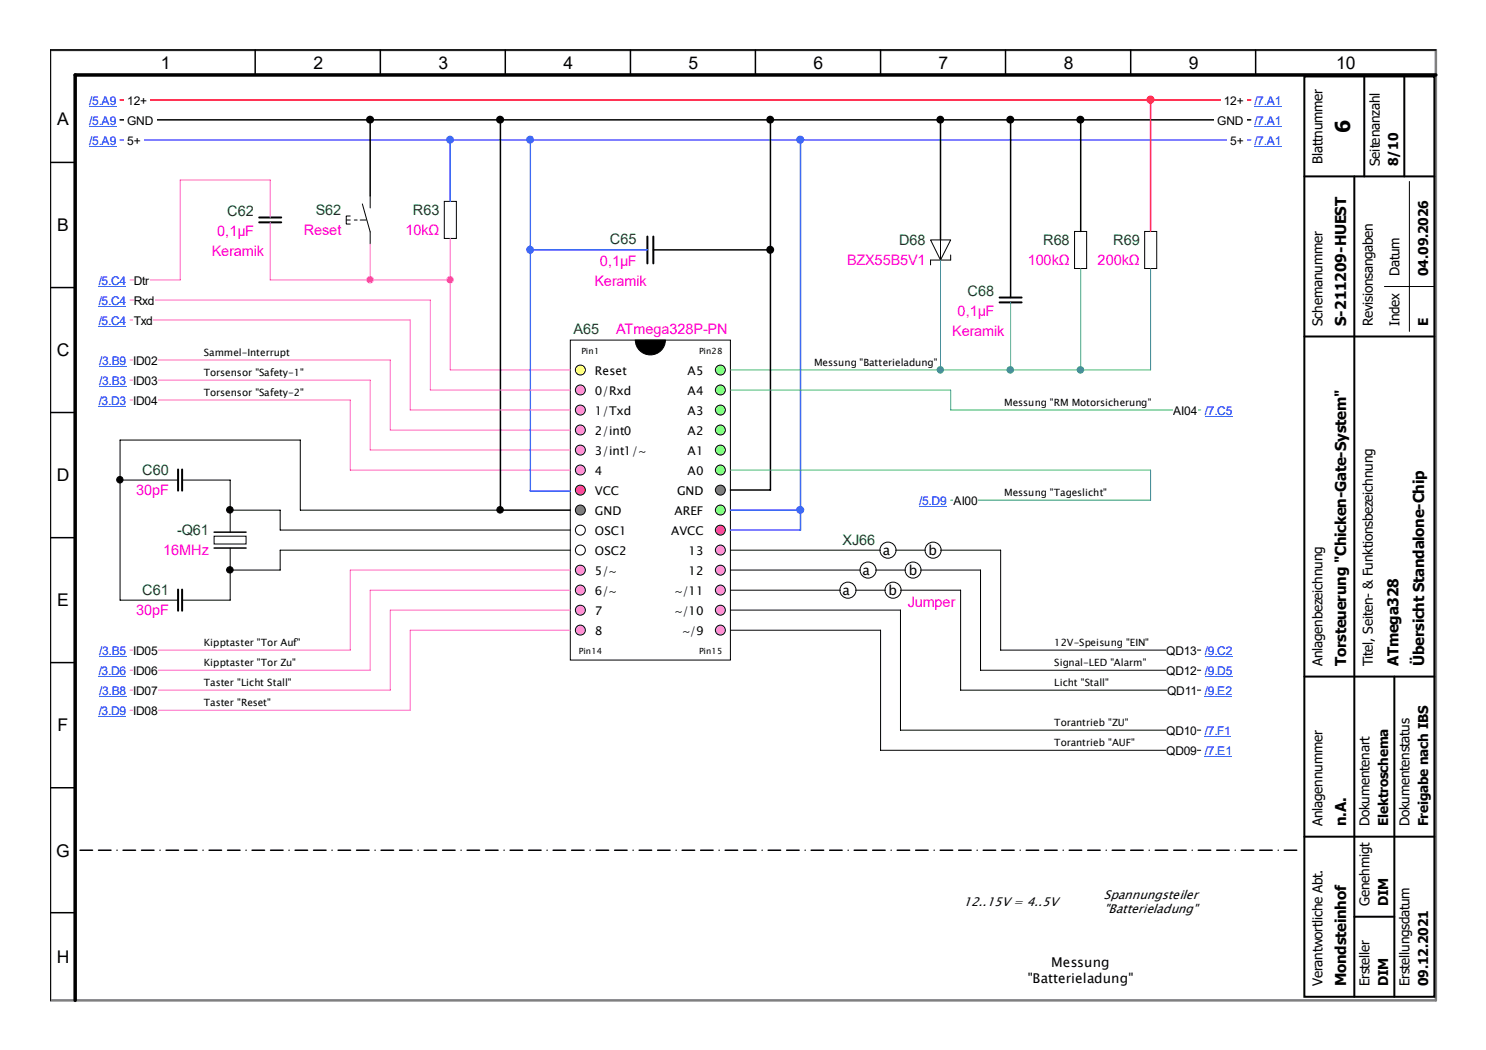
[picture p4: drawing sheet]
<svg xmlns="http://www.w3.org/2000/svg" width="297mm" height="210mm" viewBox="0 0 297 210" stroke-linecap="round" stroke-linejoin="round" font-family="sans-serif">
<path d="M16 170h244" fill="none" stroke="#000" stroke-width=".3" stroke-dasharray="2.5 1.2 2.5 1.2 0 1.2"/>
<circle cx="116" cy="74" r="1" fill="#ffff80"/>
<circle cx="116" cy="74" r="1" fill="none" stroke="#000" stroke-width=".2"/>
<circle cx="116" cy="78" r="1" fill="#ff80ff"/>
<circle cx="116" cy="78" r="1" fill="none" stroke="#000" stroke-width=".2"/>
<circle cx="116" cy="82" r="1" fill="#ff80ff"/>
<circle cx="116" cy="82" r="1" fill="none" stroke="#000" stroke-width=".2"/>
<circle cx="116" cy="86" r="1" fill="#ff80ff"/>
<circle cx="116" cy="86" r="1" fill="none" stroke="#000" stroke-width=".2"/>
<circle cx="116" cy="90" r="1" fill="#ff80ff"/>
<circle cx="116" cy="90" r="1" fill="none" stroke="#000" stroke-width=".2"/>
<circle cx="116" cy="94" r="1" fill="#ff80ff"/>
<circle cx="116" cy="94" r="1" fill="none" stroke="#000" stroke-width=".2"/>
<circle cx="116" cy="98" r="1" fill="#ff8080"/>
<circle cx="116" cy="98" r="1" fill="none" stroke="#000" stroke-width=".2"/>
<circle cx="116" cy="102" r="1" fill="#808080"/>
<g fill="none" stroke="#000" stroke-width=".2">
<circle cx="116" cy="110" r="1"/>
<circle cx="116" cy="102" r="1"/>
<circle cx="116" cy="106" r="1"/>
</g>
<circle cx="116" cy="114" r="1" fill="#ff80ff"/>
<circle cx="116" cy="114" r="1" fill="none" stroke="#000" stroke-width=".2"/>
<circle cx="116" cy="118" r="1" fill="#ff80ff"/>
<circle cx="116" cy="118" r="1" fill="none" stroke="#000" stroke-width=".2"/>
<circle cx="116" cy="122" r="1" fill="#ff80ff"/>
<circle cx="116" cy="122" r="1" fill="none" stroke="#000" stroke-width=".2"/>
<circle cx="116" cy="126" r="1" fill="#ff80ff"/>
<g fill="none" stroke="#000" stroke-width=".2">
<path d="M114 68h32v64h-32z"/>
<circle cx="116" cy="126" r="1"/>
</g>
<circle cx="144" cy="74" r=".99" fill="#80ff80"/>
<circle cx="144" cy="74" r=".99" fill="none" stroke="#000" stroke-width=".2"/>
<circle cx="144" cy="78" r=".99" fill="#80ff80"/>
<circle cx="144" cy="78" r=".99" fill="none" stroke="#000" stroke-width=".2"/>
<circle cx="144" cy="82" r=".99" fill="#80ff80"/>
<circle cx="144" cy="82" r=".99" fill="none" stroke="#000" stroke-width=".2"/>
<circle cx="144" cy="86" r=".99" fill="#80ff80"/>
<circle cx="144" cy="86" r=".99" fill="none" stroke="#000" stroke-width=".2"/>
<circle cx="144" cy="90" r=".99" fill="#80ff80"/>
<circle cx="144" cy="90" r=".99" fill="none" stroke="#000" stroke-width=".2"/>
<circle cx="144" cy="94" r=".99" fill="#80ff80"/>
<circle cx="144" cy="94" r=".99" fill="none" stroke="#000" stroke-width=".2"/>
<circle cx="144" cy="98" r=".99" fill="#808080"/>
<circle cx="144" cy="98" r=".99" fill="none" stroke="#000" stroke-width=".2"/>
<circle cx="144" cy="102" r=".99" fill="#80ff80"/>
<circle cx="144" cy="102" r=".99" fill="none" stroke="#000" stroke-width=".2"/>
<circle cx="144" cy="106" r=".99" fill="#ff8080"/>
<circle cx="144" cy="106" r=".99" fill="none" stroke="#000" stroke-width=".2"/>
<circle cx="144" cy="110" r=".99" fill="#ff80ff"/>
<circle cx="144" cy="110" r=".99" fill="none" stroke="#000" stroke-width=".2"/>
<circle cx="144" cy="114" r=".99" fill="#ff80ff"/>
<circle cx="144" cy="114" r=".99" fill="none" stroke="#000" stroke-width=".2"/>
<circle cx="144" cy="118" r=".99" fill="#ff80ff"/>
<circle cx="144" cy="118" r=".99" fill="none" stroke="#000" stroke-width=".2"/>
<circle cx="144" cy="122" r=".99" fill="#ff80ff"/>
<circle cx="144" cy="122" r=".99" fill="none" stroke="#000" stroke-width=".2"/>
<circle cx="144" cy="126" r=".99" fill="#ff80ff"/>
<g fill="none" stroke="#000" stroke-width=".2">
<path d="M127 68h6a3 3 0 0 1-3 3 3 3 0 0 1-3-3z"/>
<circle cx="144" cy="126" r=".99"/>
</g>
<path d="M127 68h6a3 3 0 0 1-3 3 3 3 0 0 1-3-3z" fill-rule="evenodd" fill="#000"/>
<path d="M24 20h226" fill="none" stroke="#f00" stroke-width=".3"/>
<g fill="#fff">
<path d="M24.8 18.7h5.2v2.6h-5.2z"/>
<path d="M244 18.7h5.2v2.6h-5.2z"/>
</g>
<path d="M24 24h226" fill="none" stroke="#000" stroke-width=".3"/>
<g fill="#fff">
<path d="M24.8 22.7h6.5v2.6h-6.5z"/>
<path d="M242.7 22.7h6.5v2.6h-6.5z"/>
</g>
<path d="M24 28h226" fill="none" stroke="#3365ff" stroke-width=".3"/>
<g fill="#fff">
<path d="M24.8 26.7h3.9v2.6h-3.9z"/>
<path d="M245.3 26.7h3.8v2.6h-3.8z"/>
</g>
<path d="M26 72h52v14h36" fill="none" stroke="#ff69b4" stroke-width=".2"/>
<path d="M26.6 70.7h4.9v2.6h-4.9z" fill="#fff"/>
<path d="M26 76h48v14h40" fill="none" stroke="#ff69b4" stroke-width=".2"/>
<path d="M26.6 74.7h4.9v2.7h-4.9z" fill="#fff"/>
<path d="M114 114h-44v16h-44" fill="none" stroke="#ff69b4" stroke-width=".2"/>
<path d="M26.6 128.7h4.9v2.6h-4.9z" fill="#fff"/>
<path d="M114 118h-40v16h-48" fill="none" stroke="#ff69b4" stroke-width=".2"/>
<path d="M26.6 132.7h4.9v2.6h-4.9z" fill="#fff"/>
<path d="M114 122h-36v16h-52" fill="none" stroke="#ff69b4" stroke-width=".2"/>
<path d="M26.6 136.7h4.9v2.6h-4.9z" fill="#fff"/>
<path d="M114 126h-32v16h-56" fill="none" stroke="#ff69b4" stroke-width=".2"/>
<path d="M26.6 140.7h4.9v2.6h-4.9z" fill="#fff"/>
<path d="M214.8 46.3h2.4v7.4h-2.4zM228.8 46.3h2.4v7.4h-2.4z" fill="none" stroke="#000" stroke-width=".2"/>
<g fill="none" stroke="#000" stroke-width=".3">
<path d="M216 24v22.3"/>
<circle cx="216" cy="23.9" r=".65"/>
</g>
<circle cx="216" cy="23.9" r=".65" fill="#000"/>
<path d="M216 53.7v20.3h-70" fill="none" stroke="#3cb370" stroke-width=".2"/>
<path d="M26 80h44v14h44" fill="none" stroke="#ff69b4" stroke-width=".2"/>
<path d="M26.6 78.7h4.9v2.6h-4.9z" fill="#fff"/>
<path d="M146 122h34v24h60" fill="none" stroke="#000" stroke-width=".2"/>
<path d="M233.1 144.7h6.2v2.6h-6.2z" fill="#fff"/>
<path d="M42.8 107.2h6.4v1.6h-6.4zM146 126h30v24h64" fill="none" stroke="#000" stroke-width=".2"/>
<path d="M42.8 106.4h6.4M42.8 109.6h6.4" fill="none" stroke="#000" stroke-width=".3"/>
<path d="M35.6 93.9v4.2M36.4 93.9v4.2M35.6 117.9v4.2M36.4 117.9v4.2" fill="none" stroke="#000" stroke-width=".4"/>
<path d="M233.1 148.7h6.2v2.6h-6.2z" fill="#fff"/>
<g fill="none" stroke="#000" stroke-width=".2">
<path d="M74 39.2v2.4M69.2 44h.8M70 43.2h-.8v1.6h.8M72.4 40.8l1.6 5.6v2.4M36.4 96h9.6v10.4M46 109.6v10.4h-9.6M46 102h10v4h58M114 110h-58v4h-10"/>
<circle cx="46" cy="101.9" r=".65"/>
<circle cx="46" cy="113.9" r=".65"/>
</g>
<g fill="#000">
<circle cx="46" cy="101.9" r=".65"/>
<circle cx="46" cy="113.9" r=".65"/>
</g>
<path d="M73.2 44h-2.4" fill="none" stroke="#000" stroke-width=".2" stroke-dasharray="1.2 .6"/>
<path d="M160 28v74h-14" fill="none" stroke="#3365ff" stroke-width=".3"/>
<circle cx="160" cy="27.9" r=".65" fill="#3365ff"/>
<g fill="none" stroke="#3365ff" stroke-width=".3">
<path d="M160 102v4h-14"/>
<circle cx="160" cy="27.9" r=".65"/>
</g>
<circle cx="160" cy="101.9" r=".65" fill="#3365ff"/>
<g fill="none" stroke="#3365ff" stroke-width=".3">
<path d="M90 28v12.3"/>
<circle cx="160" cy="101.9" r=".65"/>
</g>
<path d="M88.8 40.3h2.4v7.4h-2.4z" fill="none" stroke="#000" stroke-width=".2"/>
<circle cx="89.9" cy="27.9" r=".64" fill="#3365ff"/>
<circle cx="89.9" cy="27.9" r=".64" fill="none" stroke="#3365ff" stroke-width=".3"/>
<path d="M90 47.7v26.3h24" fill="none" stroke="#ff69b4" stroke-width=".2"/>
<g fill="none" stroke="#000" stroke-width=".3">
<path d="M74 24v15.2M100 24v78h14M154 50v48h-8"/>
<circle cx="74" cy="23.9" r=".65"/>
<circle cx="100" cy="23.9" r=".65"/>
<circle cx="154" cy="49.9" r=".65"/>
</g>
<g fill="#000">
<circle cx="74" cy="23.9" r=".65"/>
<circle cx="100" cy="23.9" r=".65"/>
<circle cx="154" cy="49.9" r=".65"/>
</g>
<path d="M230 53.7v20.3h-14" fill="none" stroke="#3cb370" stroke-width=".2"/>
<circle cx="216" cy="73.9" r=".66" fill="#3cb370"/>
<circle cx="216" cy="73.9" r=".66" fill="none" stroke="#3cb370" stroke-width=".2"/>
<path d="M129.4 47.3v5.4M130.6 47.3v5.4" fill="none" stroke="#000" stroke-width=".4"/>
<g fill="none" stroke="#000" stroke-width=".3">
<path d="M154 24v26h-23.4"/>
<circle cx="154" cy="23.9" r=".64"/>
</g>
<circle cx="154" cy="23.9" r=".64" fill="#000"/>
<path d="M106 28v22h23.4" fill="none" stroke="#3365ff" stroke-width=".3"/>
<circle cx="105.9" cy="27.9" r=".64" fill="#3365ff"/>
<g fill="none" stroke="#3365ff" stroke-width=".3">
<path d="M106 50v48.2h8"/>
<circle cx="105.9" cy="27.9" r=".64"/>
</g>
<circle cx="106" cy="49.9" r=".64" fill="#3365ff"/>
<circle cx="106" cy="49.9" r=".64" fill="none" stroke="#3365ff" stroke-width=".3"/>
<g fill="none" stroke="#000" stroke-width=".2">
<path d="M24 96h11.6M100 102h-40v-14h-36v32h11.6"/>
<circle cx="24" cy="95.9" r=".64"/>
<circle cx="100" cy="101.9" r=".66"/>
</g>
<g fill="#000">
<circle cx="202" cy="23.9" r=".65"/>
<circle cx="24" cy="95.9" r=".64"/>
<circle cx="100" cy="101.9" r=".66"/>
</g>
<path d="M199.8 59.5h4.4M199.8 60.5h4.4" fill="none" stroke="#000" stroke-width=".4"/>
<g fill="none" stroke="#000" stroke-width=".3">
<path d="M202 24v35.5"/>
<circle cx="202" cy="23.9" r=".65"/>
</g>
<path d="M202 60.5v13.5" fill="none" stroke="#3cb370" stroke-width=".2"/>
<circle cx="202" cy="73.9" r=".65" fill="#3cb370"/>
<g fill="none" stroke="#3cb370" stroke-width=".2">
<path d="M146 78h44v4h50"/>
<circle cx="202" cy="73.9" r=".65"/>
</g>
<path d="M234.5 80.7h4.8v2.7h-4.8z" fill="#fff"/>
<path d="M26 60h60v18h28" fill="none" stroke="#ff69b4" stroke-width=".2"/>
<path d="M26.8 58.7h4.1v2.6h-4.1z" fill="#fff"/>
<path d="M26 64h56v18h32" fill="none" stroke="#ff69b4" stroke-width=".2"/>
<path d="M26.8 62.7h3.8v2.6h-3.8z" fill="#fff"/>
<path d="M74 48.8v7.2h16" fill="none" stroke="#ff69b4" stroke-width=".2"/>
<circle cx="90" cy="55.9" r=".63" fill="#ff69b4"/>
<g fill="none" stroke="#ff69b4" stroke-width=".2">
<path d="M54 44.4v11.6h20"/>
<circle cx="90" cy="55.9" r=".63"/>
</g>
<path d="M51.8 43.5h4.4M51.8 44.4h4.4" fill="none" stroke="#000" stroke-width=".4"/>
<circle cx="74" cy="55.9" r=".65" fill="#ff69b4"/>
<circle cx="74" cy="55.9" r=".65" fill="none" stroke="#ff69b4" stroke-width=".2"/>
<path d="M230 20v26.3" fill="none" stroke="#f00" stroke-width=".3"/>
<circle cx="230" cy="19.9" r=".66" fill="#f00"/>
<circle cx="230" cy="19.9" r=".66" fill="none" stroke="#f00" stroke-width=".3"/>
<path d="M146 94h84v6h-40" fill="none" stroke="#3cb370" stroke-width=".2"/>
<path d="M190.6 98.7h4.8v2.7h-4.8z" fill="#fff"/>
<path d="M54 43.5v-7.5h-18v20h-10" fill="none" stroke="#ff69b4" stroke-width=".2"/>
<path d="M26.8 54.7h3.1v2.6h-3.1z" fill="#fff"/>
<path d="M186 48h4l-2 4zM188 48v4M190 51v1h-4v1" fill="none" stroke="#000" stroke-width=".2"/>
<g fill="none" stroke="#000" stroke-width=".3">
<path d="M188 24v24"/>
<circle cx="188" cy="23.9" r=".64"/>
</g>
<circle cx="188" cy="23.9" r=".64" fill="#000"/>
<path d="M188 52v22" fill="none" stroke="#3cb370" stroke-width=".2"/>
<circle cx="188" cy="73.9" r=".64" fill="#3cb370"/>
<circle cx="188" cy="73.9" r=".64" fill="none" stroke="#3cb370" stroke-width=".2"/>
<g fill="none" stroke="#000" stroke-width=".2">
<path d="M146 118h22M171 118h6M180 118h12v20h48"/>
<circle cx="169.5" cy="118" r="1.61"/>
<circle cx="178.5" cy="118" r="1.61"/>
</g>
<path d="M233.3 136.7h6v2.6h-6z" fill="#fff"/>
<g fill="none" stroke="#000" stroke-width=".2">
<path d="M146 114h26M146 110h30M179 110h6M188 110h12v20h40"/>
<circle cx="173.5" cy="114" r="1.61"/>
<circle cx="177.5" cy="110" r="1.61"/>
<circle cx="182.5" cy="114" r="1.6"/>
<circle cx="186.5" cy="110" r="1.61"/>
</g>
<path d="M233.1 128.7h6.2v2.6h-6.2z" fill="#fff"/>
<path d="M175 114h6M184 114h12v20h44" fill="none" stroke="#000" stroke-width=".2"/>
<g fill="#fff">
<path d="M233.1 132.7h6.2v2.6h-6.2z"/>
<path d="M17.8 18.7h5.4v2.8h-5.4z"/>
</g>
<path d="M17.8 21.3h5.4" fill="none" stroke="#00f" stroke-width=".2"/>
<path d="M250.7 18.7h5.5v2.8h-5.5z" fill="#fff"/>
<path d="M250.7 21.3h5.5" fill="none" stroke="#00f" stroke-width=".2"/>
<path d="M17.8 22.7h5.4v2.7h-5.4z" fill="#fff"/>
<path d="M17.8 25.2h5.4" fill="none" stroke="#00f" stroke-width=".2"/>
<path d="M250.7 22.7h5.5v2.7h-5.5z" fill="#fff"/>
<path d="M250.7 25.2h5.5" fill="none" stroke="#00f" stroke-width=".2"/>
<path d="M17.8 26.7h5.4v2.8h-5.4z" fill="#fff"/>
<path d="M17.8 29.3h5.4" fill="none" stroke="#00f" stroke-width=".2"/>
<path d="M250.7 26.7h5.5v2.8h-5.5z" fill="#fff"/>
<path d="M250.7 29.3h5.5" fill="none" stroke="#00f" stroke-width=".2"/>
<path d="M19.9 70.7h5.4v2.7h-5.4z" fill="#fff"/>
<path d="M19.9 73.2h5.4" fill="none" stroke="#00f" stroke-width=".2"/>
<path d="M19.9 74.7h5.4v2.7h-5.4z" fill="#fff"/>
<path d="M19.9 77.2h5.4" fill="none" stroke="#00f" stroke-width=".2"/>
<path d="M19.9 128.7h5.4v2.7h-5.4z" fill="#fff"/>
<path d="M19.9 131.2h5.4" fill="none" stroke="#00f" stroke-width=".2"/>
<path d="M19.7 132.7h5.5v2.7h-5.5z" fill="#fff"/>
<path d="M19.7 135.2h5.5" fill="none" stroke="#00f" stroke-width=".2"/>
<path d="M19.9 136.7h5.4v2.7h-5.4z" fill="#fff"/>
<path d="M19.9 139.2h5.4" fill="none" stroke="#00f" stroke-width=".2"/>
<path d="M19.7 140.7h5.5v2.7h-5.5z" fill="#fff"/>
<path d="M19.7 143.2h5.5" fill="none" stroke="#00f" stroke-width=".2"/>
<path d="M19.7 78.7h5.5v2.7h-5.5z" fill="#fff"/>
<path d="M19.7 81.2h5.5" fill="none" stroke="#00f" stroke-width=".2"/>
<path d="M240.8 144.7h5.2v2.7h-5.2z" fill="#fff"/>
<path d="M240.8 147.2h5.2" fill="none" stroke="#00f" stroke-width=".2"/>
<path d="M240.8 148.7h5.4v2.7h-5.4z" fill="#fff"/>
<path d="M240.8 151.2h5.4" fill="none" stroke="#00f" stroke-width=".2"/>
<path d="M240.8 80.7h5.5v2.7h-5.5z" fill="#fff"/>
<path d="M240.8 83.2h5.5" fill="none" stroke="#00f" stroke-width=".2"/>
<path d="M19.7 58.7h5.5v2.7h-5.5z" fill="#fff"/>
<path d="M19.7 61.2h5.5" fill="none" stroke="#00f" stroke-width=".2"/>
<path d="M19.7 62.7h5.5v2.7h-5.5z" fill="#fff"/>
<path d="M19.7 65.2h5.5" fill="none" stroke="#00f" stroke-width=".2"/>
<path d="M183.7 98.7h5.5v2.7h-5.5z" fill="#fff"/>
<path d="M183.7 101.2h5.5" fill="none" stroke="#00f" stroke-width=".2"/>
<path d="M19.7 54.7h5.5v2.7h-5.5z" fill="#fff"/>
<path d="M19.7 57.2h5.5" fill="none" stroke="#00f" stroke-width=".2"/>
<path d="M240.8 136.7h5.4v2.7h-5.4z" fill="#fff"/>
<path d="M240.8 139.2h5.4" fill="none" stroke="#00f" stroke-width=".2"/>
<path d="M240.8 128.7h5.5v2.7h-5.5z" fill="#fff"/>
<path d="M240.8 131.2h5.5" fill="none" stroke="#00f" stroke-width=".2"/>
<path d="M240.8 132.7h5.5v2.7h-5.5z" fill="#fff"/>
<path d="M240.8 135.2h5.5" fill="none" stroke="#00f" stroke-width=".2"/>
<path d="M10 10h277v190h-277z" fill="none" stroke="#7f7f7f" stroke-width=".5"/>
<g fill="none" stroke="#000" stroke-width=".3">
<path d="M51 10v5M76 10v5M101 10v5M126 10v5M151 10v5M176 10v5M201 10v5M226 10v5M251 10v5M287 10h-277v190M10 32.5h5M10 57.5h5"/>
<path d="M10 82.5h5M10 107.5h5M10 132.5h5M10 157.5h5M10 182.5h5"/>
</g>
<path d="M287 15h-272v185" fill="none" stroke="#000" stroke-width=".7"/>
<path d="M260.7 15.3h26v184h-26zM272.7 15.3v20M280.7 15.3v20M260.7 35.3h26M270.7 35.3v164M260.7 67.3h26M260.7 135.3h26M278.7 135.3v64M260.7 167.3h26M270.7 183.3h8" fill="none" stroke="#000" stroke-width=".4"/>
<path d="M281.7 36.3v30M276.7 57.3h9.9" fill="none" stroke="#000" stroke-width=".2"/>
<text font-size="4.1" x="269.9" y="26.6" transform="rotate(-90 269.9 26.6)">6</text>
<g font-size="3.5">
<text x="32.1" y="13.7">1</text>
<text x="62.7" y="13.7">2</text>
<text x="87.6" y="13.7">3</text>
<text x="112.6" y="13.7">4</text>
<text x="137.6" y="13.7">5</text>
<text x="162.6" y="13.7">6</text>
<text x="187.6" y="13.7">7</text>
<text x="212.6" y="13.7">8</text>
<text x="237.6" y="13.7">9</text>
<text x="267.1" y="13.7">10</text>
<text x="11.4" y="24.9">A</text>
<text x="11.4" y="46.2">B</text>
<text x="11.3" y="71.2">C</text>
<text x="11.3" y="96.2">D</text>
<text x="11.4" y="121.2">E</text>
<text x="11.5" y="146.2">F</text>
<text x="11.2" y="171.2">G</text>
<text x="11.3" y="192.5">H</text>
</g>
<g font-size="3">
<text x="269.1" y="65.2" transform="rotate(-90 269.1 65.2)">S-211209-HUEST</text>
<text x="269.1" y="133.2" transform="rotate(-90 269.1 133.2)">Torsteuerung &quot;Chicken-Gate-System&quot;</text>
<text x="279.6" y="133.2" transform="rotate(-90 279.6 133.2)">ATmega328</text>
<text x="284.7" y="133.2" transform="rotate(-90 284.7 133.2)">Übersicht Standalone-Chip</text>
<text x="269.1" y="165.2" transform="rotate(-90 269.1 165.2)">n.A.</text>
<text x="269.1" y="197.2" transform="rotate(-90 269.1 197.2)">Mondsteinhof</text>
</g>
<g font-size="2.9" fill="#f0f">
<text x="43.4" y="47.1">0,1µF</text>
<text x="60.7" y="47">Reset</text>
<text x="81" y="47">10kΩ</text>
<text x="42.3" y="51.1">Keramik</text>
<text x="119.9" y="53.1">0,1µF</text>
<text x="169.3" y="53">BZX55B5V1</text>
<text x="205.4" y="53">100kΩ</text>
<text x="219.4" y="53">200kΩ</text>
<text x="118.8" y="57.1">Keramik</text>
<text x="191.4" y="63.1">0,1µF</text>
<text x="123.1" y="66.8">ATmega328P-PN</text>
<text x="190.3" y="67.1">Keramik</text>
<text x="27.2" y="99">30pF</text>
<text x="32.6" y="111">16MHz</text>
<text x="27.2" y="123">30pF</text>
<text x="181.4" y="121.3">Jumper</text>
</g>
<g font-size="2.9" fill="#008000">
<text x="45.4" y="43.1">C62</text>
<text x="63.1" y="43">S62</text>
<text x="82.5" y="43">R63</text>
<text x="121.9" y="48.8">C65</text>
<text x="179.7" y="49">D68</text>
<text x="208.5" y="49">R68</text>
<text x="222.5" y="49">R69</text>
<text x="193.4" y="59.1">C68</text>
<text x="114.6" y="66.8">A65</text>
<text x="28.4" y="95">C60</text>
<text x="35.4" y="107">-Q61</text>
<text x="168.4" y="109">XJ66</text>
<text x="28.4" y="119">C61</text>
</g>
<g font-size="2.7">
<text x="264.4" y="32.8" transform="rotate(-90 264.4 32.8)">Blattnummer</text>
<text x="275.8" y="33.2" transform="rotate(-90 275.8 33.2)">Seitenanzahl</text>
<text x="279.5" y="33.2" transform="rotate(-90 279.5 33.2)">8/10</text>
<text x="279.8" y="55.2" transform="rotate(-90 279.8 55.2)">Datum</text>
<text x="285.5" y="55.2" transform="rotate(-90 285.5 55.2)">04.09.2026</text>
<text x="264.4" y="65.2" transform="rotate(-90 264.4 65.2)">Schemanummer</text>
<text x="274.4" y="65.2" transform="rotate(-90 274.4 65.2)">Revisionsangaben</text>
<text x="279.8" y="65.2" transform="rotate(-90 279.8 65.2)">Index</text>
<text x="285.5" y="65.2" transform="rotate(-90 285.5 65.2)">E</text>
<text x="176.4" y="110.9">a</text>
<text x="185.6" y="110.9">b</text>
<text x="168.4" y="118.9">a</text>
<text x="172.4" y="114.9">a</text>
<text x="177.6" y="118.9">b</text>
<text x="181.6" y="114.9">b</text>
<text x="264.4" y="133.2" transform="rotate(-90 264.4 133.2)">Anlagenbezeichnung</text>
<text x="274.4" y="133.2" transform="rotate(-90 274.4 133.2)">Titel, Seiten- &amp; Funktionsbezeichnung</text>
<text x="264.4" y="165.2" transform="rotate(-90 264.4 165.2)">Anlagennummer</text>
<text x="273.8" y="165.2" transform="rotate(-90 273.8 165.2)">Dokumentenart</text>
<text x="277.5" y="165.2" transform="rotate(-90 277.5 165.2)">Elektroschema</text>
<text x="281.8" y="165.2" transform="rotate(-90 281.8 165.2)">Dokumentenstatus</text>
<text x="285.5" y="165.2" transform="rotate(-90 285.5 165.2)">Freigabe nach IBS</text>
<text x="273.8" y="181.2" transform="rotate(-90 273.8 181.2)">Genehmigt</text>
<text x="277.5" y="181.2" transform="rotate(-90 277.5 181.2)">DIM</text>
<text x="205.4" y="196.6">&quot;Batterieladung&quot;</text>
<text x="210.1" y="193.3">Messung</text>
<text x="264.4" y="197.2" transform="rotate(-90 264.4 197.2)">Verantwortliche Abt.</text>
<text x="273.8" y="197.2" transform="rotate(-90 273.8 197.2)">Ersteller</text>
<text x="277.5" y="197.2" transform="rotate(-90 277.5 197.2)">DIM</text>
<text x="281.8" y="197.2" transform="rotate(-90 281.8 197.2)">Erstellungsdatum</text>
<text x="285.5" y="197.2" transform="rotate(-90 285.5 197.2)">09.12.2021</text>
</g>
<g font-size="2.5">
<text x="220.6" y="179.6">Spannungsteiler</text>
<text x="192.6" y="181">12..15V = 4..5V</text>
<text x="220.7" y="182.5">&quot;Batterieladung&quot;</text>
</g>
<g font-size="2.4" fill="#00f">
<text x="17.8" y="20.9">/5.A9</text>
<text x="250.7" y="20.9">/7.A1</text>
<text x="17.8" y="24.9">/5.A9</text>
<text x="17.8" y="28.9">/5.A9</text>
<text x="250.7" y="24.9">/7.A1</text>
<text x="250.7" y="28.9">/7.A1</text>
<text x="19.7" y="56.9">/5.C4</text>
<text x="19.7" y="60.9">/5.C4</text>
<text x="19.7" y="64.9">/5.C4</text>
<text x="19.9" y="72.9">/3.B9</text>
<text x="19.9" y="76.9">/3.B3</text>
<text x="19.7" y="80.9">/3.D3</text>
<text x="240.8" y="82.9">/7.C5</text>
<text x="183.7" y="100.9">/5.D9</text>
<text x="19.9" y="130.9">/3.B5</text>
<text x="240.8" y="130.9">/9.C2</text>
<text x="19.7" y="134.9">/3.D6</text>
<text x="240.8" y="134.9">/9.D5</text>
<text x="19.7" y="142.9">/3.D9</text>
<text x="19.9" y="138.9">/3.B8</text>
<text x="240.8" y="138.9">/9.E2</text>
<text x="240.8" y="146.9">/7.F1</text>
<text x="240.8" y="150.9">/7.E1</text>
</g>
<g font-size="2.4">
<text x="25.4" y="20.9">12+</text>
<text x="244.6" y="20.9">12+</text>
<text x="25.4" y="24.9">GND</text>
<text x="25.4" y="28.9">5+</text>
<text x="243.3" y="24.9">GND</text>
<text x="245.9" y="28.9">5+</text>
<text x="26.8" y="56.9">Dtr</text>
<text x="26.8" y="60.9">Rxd</text>
<text x="26.8" y="64.9">Txd</text>
<text x="26.6" y="72.9">ID02</text>
<text x="26.6" y="76.9">ID03</text>
<text x="118.9" y="75">Reset</text>
<text x="137.5" y="75">A5</text>
<text x="26.6" y="80.9">ID04</text>
<text x="118.9" y="79">0/Rxd</text>
<text x="118.9" y="83">1/Txd</text>
<text x="137.5" y="79">A4</text>
<text x="137.5" y="83">A3</text>
<text x="234.5" y="82.9">AI04</text>
<text x="118.9" y="87">2/int0</text>
<text x="137.5" y="87">A2</text>
<text x="118.9" y="91">3/int1/</text>
<text x="118.9" y="95">4</text>
<text x="137.5" y="91">A1</text>
<text x="137.5" y="95">A0</text>
<text x="118.9" y="99">VCC</text>
<text x="135.3" y="99">GND</text>
<text x="190.6" y="100.9">AI00</text>
<text x="118.9" y="103">GND</text>
<text x="118.9" y="107">OSC1</text>
<text x="134.2" y="107">AVCC</text>
<text x="134.8" y="103">AREF</text>
<text x="118.9" y="111">OSC2</text>
<text x="137.6" y="111">13</text>
<text x="118.9" y="115">5/</text>
<text x="118.9" y="119">6/</text>
<text x="136.4" y="119">/11</text>
<text x="137.6" y="115">12</text>
<text x="118.9" y="123">7</text>
<text x="136.4" y="123">/10</text>
<text x="26.6" y="130.9">ID05</text>
<text x="118.9" y="127">8</text>
<text x="137.9" y="127">/9</text>
<text x="233.1" y="130.9">QD13</text>
<text x="26.6" y="134.9">ID06</text>
<text x="233.1" y="134.9">QD12</text>
<text x="26.6" y="138.9">ID07</text>
<text x="26.6" y="142.9">ID08</text>
<text x="233.3" y="138.9">QD11</text>
<text x="233.1" y="146.9">QD10</text>
<text x="233.1" y="150.9">QD09</text>
</g>
<g font-size="2.1">
<text x="127.5" y="90.9">⁓</text>
<text x="121.6" y="114.9">⁓</text>
<text x="121.6" y="118.9">⁓</text>
<text x="134.8" y="118.9">⁓</text>
<text x="134.8" y="122.9">⁓</text>
<text x="136.4" y="126.9">⁓</text>
</g>
<g font-size="2">
<text x="40.7" y="71.2">Sammel-Interrupt</text>
<text x="40.7" y="75.2">Torsensor &quot;Safety-1&quot;</text>
<text x="162.7" y="73.2">Messung &quot;Batterieladung&quot;</text>
<text x="40.7" y="79.2">Torsensor &quot;Safety-2&quot;</text>
<text x="200.7" y="81.2">Messung &quot;RM Motorsicherung&quot;</text>
<text x="200.7" y="99.2">Messung &quot;Tageslicht&quot;</text>
<text x="40.7" y="129.2">Kipptaster &quot;Tor Auf&quot;</text>
<text x="210.7" y="129.2">12V-Speisung &quot;EIN&quot;</text>
<text x="40.7" y="133.2">Kipptaster &quot;Tor Zu&quot;</text>
<text x="40.7" y="137.2">Taster &quot;Licht Stall&quot;</text>
<text x="210.7" y="133.2">Signal-LED &quot;Alarm&quot;</text>
<text x="210.7" y="137.2">Licht &quot;Stall&quot;</text>
<text x="40.7" y="141.2">Taster &quot;Reset&quot;</text>
<text x="210.7" y="145.2">Torantrieb &quot;ZU&quot;</text>
<text x="210.7" y="149.2">Torantrieb &quot;AUF&quot;</text>
</g>
<g font-size="1.7">
<text x="116.2" y="70.7">Pin1</text>
<text x="139.7" y="70.7">Pin28</text>
<text x="115.7" y="130.7">Pin14</text>
<text x="139.7" y="130.7">Pin15</text>
</g>
</svg>
